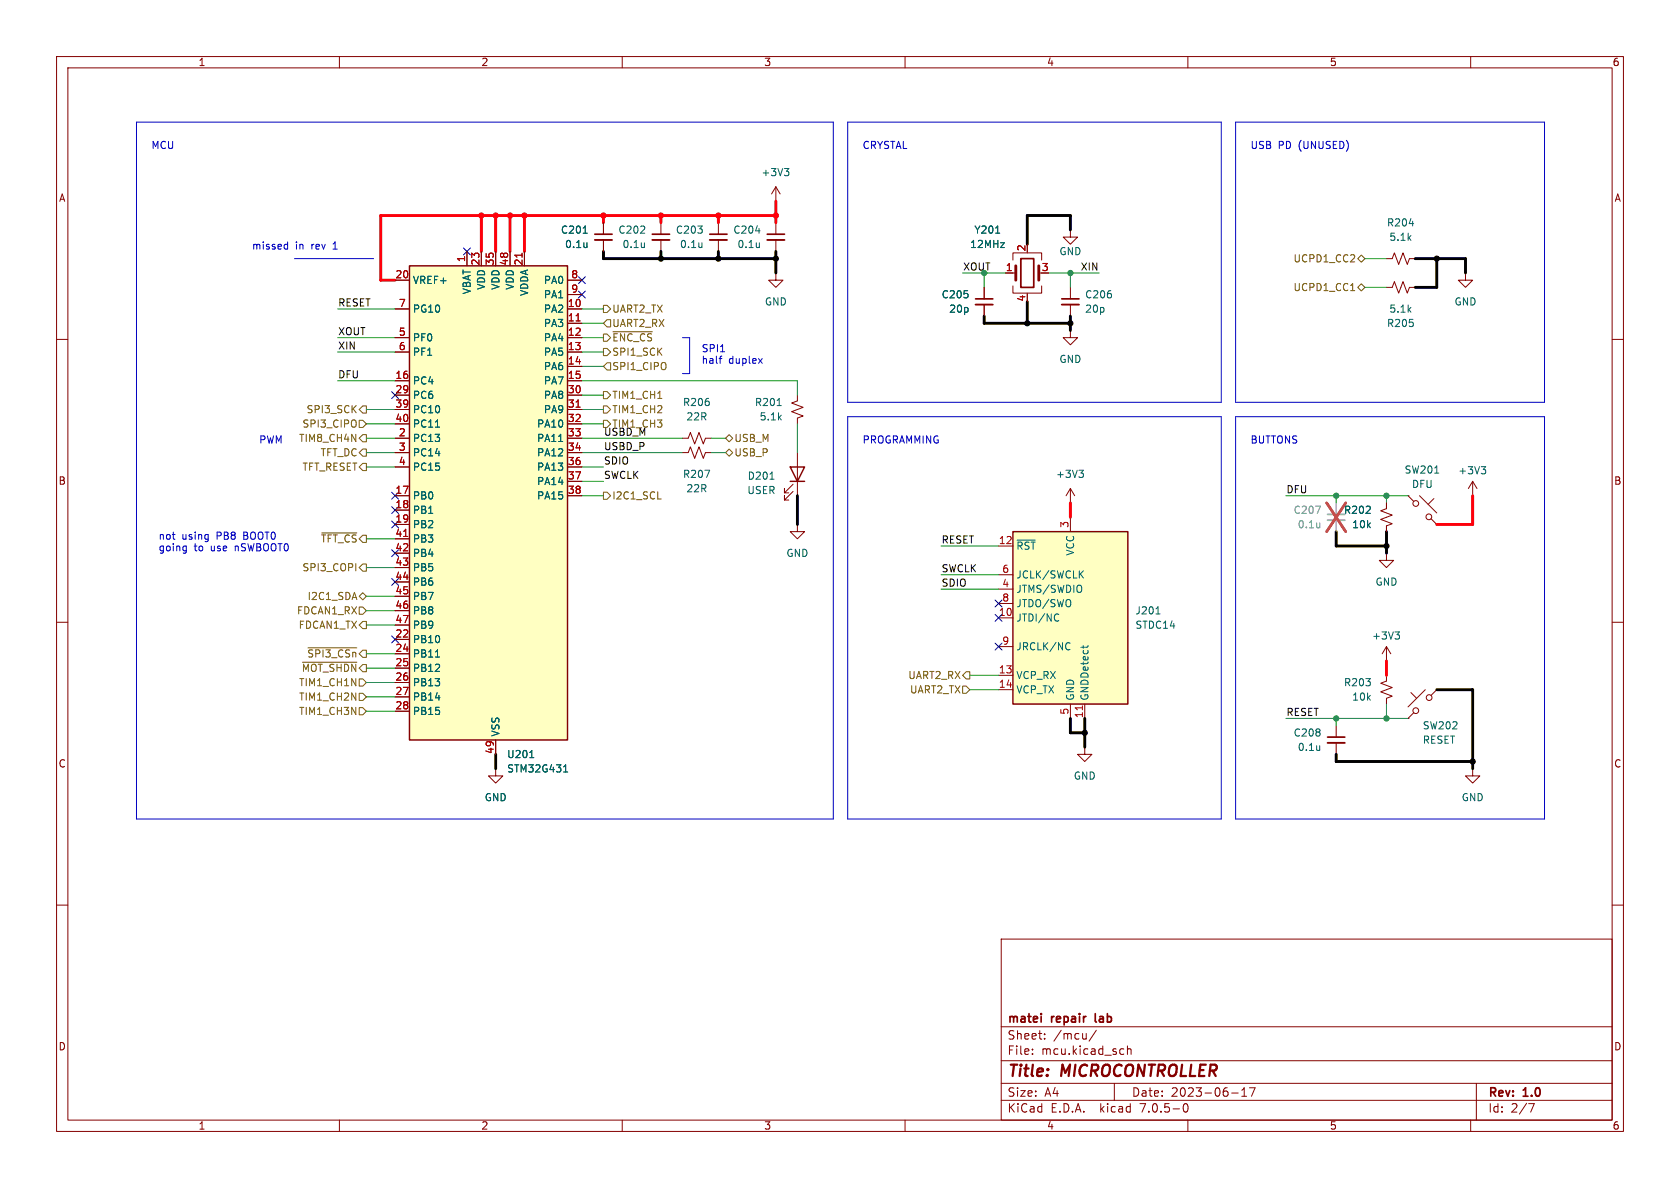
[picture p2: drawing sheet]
<svg xmlns="http://www.w3.org/2000/svg" width="297mm" height="210mm" viewBox="0 0 297 210" stroke-linecap="round" stroke-linejoin="round" font-family="sans-serif">
<g fill="none" stroke="#840000" stroke-width=".18">
<path d="M10 10h277v190h-277zM12 12h273v186h-273zM60 10v2M110 10v2M160 10v2M210 10v2M260 10v2M106.7 39.4v2M116.8 39.4v2M127 39.4v2M137.2 33v2.6M137.2 39.4v2"/>
<path d="M137.2 33l-.8 1.3M137.2 33l.7 1.3M10 60h2M69.8 54.6h2.6M69.8 59.7h2.6M69.8 49.5h2.6M82.5 44.5v2.5M85.1 44.5v2.5M87.6 44.5v2.5M90.2 44.5v2.5M92.7 44.5v2.5M100.3 54.6h2.6"/>
<path d="M100.3 57.2h2.6M100.3 59.7h2.6M100.3 49.5h2.6M100.3 52.1h2.6M106.7 42.4v2.1M116.8 42.4v2.1M127 42.4v2.1M137.2 48.3v1.2h1.2l-1.2 1.3-1.3-1.3h1.3M137.2 42.4v2.1M174 50.8v2M174 53.8v2.1M177.8 48.3h1.8"/>
<path d="M179.1 50.5v1.3h5v-1.3M179.1 46v-1.3h5v1.3M181.6 51.8v.3M189.2 40.6v1.3h1.3l-1.3 1.3-1.2-1.3h1.2M189.2 58.4v1.3h1.3l-1.3 1.3-1.2-1.3h1.2M189.2 50.8v2M189.2 53.8v2.1M245.1 45.7h1l.4-1 .8 2 .7-2 .8 2 .4-1h1M245.1 50.8h1l.4-1 .8 2 .7-2 .8 2 .4-1h1M259.1 48.3v1.2h1.2l-1.2 1.3-1.3-1.3h1.3M285 60h2M69.8 77.5h2.6"/>
<path d="M69.8 62.2h2.6M69.8 67.3h2.6M69.8 69.9h2.6M69.8 72.4h2.6M69.8 74.9h2.6M100.3 77.5h2.6M100.3 62.2h2.6M100.3 64.8h2.6M100.3 67.3h2.6M100.3 69.9h2.6M100.3 72.4h2.6M100.3 74.9h2.6"/>
<path d="M120.6 77.5h1.1l.3-1 .8 2 .8-2 .7 2 .4-1h1M141 69.9v1l-1 .3 2 .8-2 .8 2 .7-1 .4v1M69.8 80h2.6M69.8 87.6h2.6M69.8 90.2h2.6M69.8 92.7h2.6M69.8 82.6h2.6M69.8 95.3h2.6M69.8 97.8h2.6M100.3 80h2.6M100.3 87.6h2.6M100.3 82.6h2.6"/>
<path d="M100.3 85.1h2.6M120.6 80h1.1l.3-1 .8 2 .8-2 .7 2 .4-1h1M140.2 86.9l-1.5 1.5v-.8v.8h.7M140.2 85.6l-1.5 1.5v-.7v.7h.7M141 92.7v1.3h-1.3l1.3 1.3 1.2-1.3h-1.2M141 80v7.6M176.5 96.5h2.6M189.2 86.4v2.5M189.2 91.4v2.6M189.2 86.4l.8 1.2M189.2 86.4l-.7 1.2M245.1 88.9v1l-1 .4 2 .8-2 .7 2 .8-1 .4v1"/>
<path d="M245.1 97.8v1.3h1.3l-1.3 1.2-1.3-1.2h1.3M248.9 87.6l1 1M248.9 87.6h.1M251 87.6l3 3.1M253 91.7l1 1M253.5 88.1l-1 1.1M254 92.7h.1M260.3 85.1l-.7 1.3M260.3 85.1v2.5M260.3 85.1l.8 1.3M10 110h2M69.8 113h2.6"/>
<path d="M69.8 115.6h2.6M69.8 118.1h2.6M69.8 100.3h2.6M69.8 102.9h2.6M69.8 105.4h2.6M69.8 108h2.6M69.8 110.5h2.6M176.5 109.2h2.6M176.5 119.4h2.6M176.5 104.1h2.6M176.5 101.6h2.6M176.5 106.7h2.6"/>
<path d="M176.5 114.3h2.6M245.1 119.4v1l-1 .4 2 .7-2 .8 2 .8-1 .3v1.1M245.1 114.3l-.8 1.3M245.1 114.3v2.5M245.1 114.3l.8 1.3M285 110h2M69.8 120.7h2.6M69.8 123.2h2.6M69.8 125.7h2.6M87.6 135.9v1.3h1.3l-1.3 1.2-1.2-1.2h1.2M87.6 130.8v2.6M176.5 121.9h2.6"/>
<path d="M189.2 124.5v2.5M191.8 132.1v1.3h1.2l-1.2 1.2-1.3-1.2h1.3M191.8 124.5v2.5M236.2 128.3v2M236.2 131.3v2.1M248.9 127h.1M249.4 122.4l1 1M249.9 126l-1 1M252 121.9l-3.1 3.1M254 121.9l-1 1M254 121.9h.1M260.3 135.9v1.3h1.3l-1.3 1.2-1.2-1.2h1.2"/>
<path d="M10 160h2M285 160h2M177 166h108v32h-108zM60 198v2M110 198v2M160 198v2M177 194.5h108M177 191.5h108M177 187.5h108M177 181.5h108M182.5 186.3v.1M182.5 185.5v.1"/>
<path d="M184.7 183.6v.1M184.7 182.8v.1M192 182.7v1M192 183.6h.1M193.8 182.1l-1.3 2M197 191.5v3M198.2 185.4l.5 .1M198.7 186.3l-.5 .1M199.3 185.5l.2-.1 .4 .1 .1 .9M199.3 184.9v1.5M209.3 195.2l.2-.1a.81 .81 0 0 1 .6 .6 .81 .81 0 0 1-.3 .8l-.1 .1a.81 .81 0 0 1-.4-1.4zM210 198v2"/>
<path d="M217.7 193.2h1.2M219.5 193.8h.9M219.5 192.7l.5-.4v1.5M220.9 192.3h1l-.7 1.5M260 198v2M261 191.5v6.5M270.2 195.1h1l-.6 1.5"/>
<circle cx="250.3" cy="89" r=".51"/>
<circle cx="252.6" cy="91.4" r=".51"/>
<circle cx="250.3" cy="125.6" r=".51"/>
<circle cx="252.7" cy="123.3" r=".51"/>
</g>
<path d="M105.2 41.4h3M115.3 41.4h3.1M125.5 41.4h3M135.6 41.4h3.1M172.5 52.8h3M180.5 45.7h2.3v5.1h-2.3zM187.7 52.8h3.1M234.7 130.3h3M184.1 179.2v.1M184.1 179.7v1" fill="none" stroke="#840000" stroke-width=".3"/>
<path d="M105.2 42.4h3M115.3 42.4h3.1M125.5 42.4h3M135.6 42.4h3.1M172.5 53.8h3M187.7 53.8h3.1M234.7 131.3h3" fill="none" stroke="#840000" stroke-width=".33"/>
<path d="M179.6 47v2.5M183.6 47v2.5" fill="none" stroke="#840000" stroke-width=".51"/>
<g fill="none" stroke="#006464" stroke-width=".18">
<path d="M138.7 29.8h.8l-.5 .5M139.2 30.3l.3 .2v.3l-.3 .3M103.1 41.2h.7M176 41.2h.7M77 75.5h.7M137.4 71.7h.7M136.1 84.7h.7M179.8 95.5h3.2M190.7 83.1h.8l-.4 .5M191.3 83.6l.2 .3v.3l-.2 .2M253.6 83.6h.8M261.9 82.5h.7l-.4 .5"/>
<path d="M262.4 83l.2 .2v.3l-.2 .3M77 116.1h.7M186.8 108.5l.4 .2M187.2 109.7l-.4 .1M188.6 113.7l.3-.1 .3 .1M189.2 114.8l-.3 .1-.3-.1M191 101.5l.5 .7M191.5 114.1v.5M191.5 100.9l-.7 .7M192.3 114.1v.3M204.4 108.5h.7M246.6 111.7h.8l-.4 .5"/>
<path d="M247.2 112.2l.2 .2v.3l-.2 .3M93.6 133.9h.8M99.6 136.5h.8M99.9 135.4l.1-.2v1.3"/>
</g>
<g fill="#ffffc2" stroke="#ffffc2" stroke-width=".18">
<path d="M179.1 94h20.3v30.5h-20.3z"/>
<path d="M72.4 47h27.9v83.8h-27.9z"/>
</g>
<path d="M72.4 47h27.9v83.8h-27.9zM139.7 82.6h2.5l-1.2 2.5zM139.7 85.1h2.5M179.1 94h20.3v30.5h-20.3z" fill="none" stroke="#840000" stroke-width=".25"/>
<path d="M92.3 44.8v.7M101.8 56.7h.8M101.8 72h.8M71.4 94.8h.7M191.4 124.8v.7" fill="none" stroke="#a90000" stroke-width=".18"/>
<path d="M234.7 91.9h3" fill="none" stroke="#a1a1a1" stroke-width=".33"/>
<path d="M234.7 90.9h3" fill="none" stroke="#a1a1a1" stroke-width=".3"/>
<path d="M236.2 88.9v2M236.2 91.9v2.1" fill="none" stroke="#a1a1a1" stroke-width=".18"/>
<path d="M234.5 88.9l3.4 5.1M237.9 88.9l-3.4 5.1" fill="none" stroke="#eb3a3d" stroke-width=".46"/>
<g fill="none" stroke="#725600" stroke-width=".18">
<path d="M106.7 59.1h.6l.6 .6-.6 .6h-.6zM106.7 54h.6l.6 .6-.6 .6h-.6zM107.3 56.5h.6v1.3h-.6l-.6-.6zM108.4 58.6h6.9M238.8 51.4h.7M240 45.7l.7-.6 .6 .6-.6 .7zM240 50.8l.7-.6 .6 .6-.6 .6zM63.5 74.3h.6l.7 .6-.7 .7h-.6zM64.1 71.8h.7v1.2h-.7l-.6-.6zM64.1 76.8h.7v1.3h-.7l-.6-.6zM64.1 79.4h.7v1.2h-.7l-.6-.6zM106.7 74.3h.6l.6 .6-.6 .7h-.6z"/>
<path d="M106.7 71.8h.6l.6 .6-.6 .6h-.6zM106.7 69.2h.6l.6 .7-.6 .6h-.6zM106.7 61.6h.6l.6 .6-.6 .7h-.6zM107.3 64.1h.6v1.3h-.6l-.6-.6zM116.3 70.4h.7M128.3 77.5l.6-.7 .6 .7-.6 .6zM56.9 94.2h6.2M64.1 99.7h.7v1.3h-.7l-.6-.7zM64.1 81.9h.7v1.3h-.7l-.6-.6zM106.7 87h.6l.6 .6-.6 .7h-.6zM116.3 88.2h.6M128.3 80l.6-.6 .6 .6-.6 .6z"/>
<path d="M53.5 117.1h9.6M54.4 114.5h8.7M63.5 107.3h.6l.7 .7-.7 .6h-.6zM63.5 105.4l.6-.6 .7 .6-.7 .6zM64.1 109.9h.7v1.2h-.7l-.6-.6zM170.8 118.7h.6v1.3h-.6l-.6-.6zM63.5 122.6h.6l.7 .6-.7 .6h-.6zM63.5 125.1h.6l.7 .6-.7 .7h-.6zM63.5 120h.6l.7 .7-.7 .6h-.6zM170.2 121.3h.6l.6 .6-.6 .7h-.6z"/>
</g>
<g fill="none" stroke="#0000c2" stroke-width=".18">
<path d="M24.1 21.6h123.2v123.2h-123.2zM149.9 21.6h66v49.5h-66zM218.4 21.6h54.6v49.5h-54.6zM50.5 43.2l.3 .1M50.8 42.8v1.2M50.8 44h-.3M52.1 45.7h13.9M120.6 59.7h1.3v6.3h-1.3M127.1 63.4h.5M127.4 62.2h.7M127.5 63h-.1M134.1 63.4l.7 .8"/>
<path d="M134.8 63.4l-.7 .8M149.9 73.7h66v71.1h-66zM218.4 73.7h54.6v71.1h-54.6zM32.6 96.5l.3 .1M32.9 96.5v1.1l-.2 .2M32.9 97.3l-.3 .1M36.7 94.5h.1M36.8 94.5l-.1 1.1M36.8 95.3h-.1"/>
</g>
<path d="M85.1 38.1v6.4M87.6 38.1v6.4M90.2 38.1v6.4M92.7 38.1v6.4M106.7 38.1v1.3M116.8 38.1v1.3M127 38.1v1.3M137.2 35.6v3.8M137.2 38.1h-69.9v11.4h2.5M189.2 88.9v2.5M260.3 87.6v5.1h-6.3M245.1 116.8v2.6" fill="none" stroke="#ff000b" stroke-width=".51"/>
<g fill="none" stroke="#009600" stroke-width=".18">
<path d="M59.7 59.7h10.1M59.7 54.6h10.1M102.9 59.7h3.8M102.9 54.6h3.8M102.9 57.2h3.8M170.2 48.3h7.6M174 48.3v2.5M185.4 48.3h8.9M189.2 48.3v2.5M241.3 50.8h3.8M241.3 45.7h3.8M59.7 67.3h10.1"/>
<path d="M59.7 62.2h10.1M64.8 72.4h5M64.8 74.9h5M64.8 77.5h5M102.9 67.3h38.1v2.6M102.9 72.4h3.8M102.9 74.9h3.8M102.9 77.5h17.7M102.9 69.9h3.8M102.9 62.2h3.8M102.9 64.8h3.8M125.7 77.5h2.6"/>
<path d="M141 74.9v5.1M64.8 80h5M64.8 82.6h5M64.8 95.3h5M102.9 80h17.7M102.9 87.6h3.8M102.9 85.1h3.8M102.9 82.6h3.8M125.7 80h2.6M166.4 96.5h10.1M227.3 87.6h21.6M236.2 87.6v1.3"/>
<path d="M245.1 87.6v1.3M64.8 115.6h5M64.8 100.3h5M64.8 105.4h5M64.8 118.1h5M64.8 110.5h5M64.8 108h5M166.4 104.1h10.1M166.4 101.6h10.1M171.4 119.4h5.1M64.8 123.2h5M64.8 125.7h5"/>
<path d="M64.8 120.7h5M171.4 121.9h5.1M227.3 127h21.6M236.2 127v1.3M245.1 124.5v2.5"/>
</g>
<g fill="none" stroke="#000" stroke-width=".51">
<path d="M106.7 44.5v1.2h30.5M116.8 44.5v1.2M127 44.5v1.2M137.2 44.5v3.8M174 55.9v1.3h15.2M181.6 53.3v3.9M189.2 40.6v-2.5h-7.6v5.1M189.2 55.9v2.5M250.2 45.7h8.9v2.6M254 45.7v5.1h-3.8M141 87.6v5.1M236.2 94v2.5h8.9"/>
<path d="M245.1 94v3.8M87.6 133.4v2.5M189.2 127v2.5h2.6M191.8 127v5.1M236.2 133.4v1.2h24.1M254 121.9h6.3v14"/>
</g>
<g fill="none" stroke="#000084" stroke-width=".18">
<path d="M81.9 43.8l1.3 1.3M83.2 43.8l-1.3 1.3M102.3 48.9l1.2 1.2M102.3 51.5l1.2 1.2M103.5 48.9l-1.2 1.2M103.5 51.5l-1.2 1.2M69.2 69.2l1.3 1.3M70.5 69.2l-1.3 1.3M69.2 92.1l1.3 1.2M69.2 97.2l1.3 1.2M69.2 89.6l1.3 1.2M69.2 87l1.3 1.2"/>
<path d="M70.5 92.1l-1.3 1.2M70.5 97.2l-1.3 1.2M70.5 89.6l-1.3 1.2M70.5 87l-1.3 1.2M69.2 112.4l1.3 1.2M69.2 102.3l1.3 1.2M70.5 112.4l-1.3 1.2M70.5 102.3l-1.3 1.2M175.9 106.1l1.2 1.2M175.9 113.7l1.2 1.2M175.9 108.6l1.2 1.2M177.1 106.1l-1.2 1.2"/>
<path d="M177.1 113.7l-1.2 1.2M177.1 108.6l-1.2 1.2"/>
</g>
<g fill="#ff000b" stroke="#ff000b" stroke-width=".18">
<circle cx="106.7" cy="38.1" r=".46"/>
<circle cx="116.8" cy="38.1" r=".46"/>
<circle cx="85.1" cy="38.1" r=".46"/>
<circle cx="90.2" cy="38.1" r=".46"/>
<circle cx="87.6" cy="38.1" r=".46"/>
<circle cx="92.7" cy="38.1" r=".46"/>
<circle cx="127" cy="38.1" r=".46"/>
<circle cx="137.2" cy="38.1" r=".46"/>
</g>
<g fill="#000" stroke="#000" stroke-width=".18">
<circle cx="116.8" cy="45.7" r=".46"/>
<circle cx="127" cy="45.7" r=".46"/>
<circle cx="137.2" cy="45.7" r=".46"/>
<circle cx="181.6" cy="57.2" r=".46"/>
<circle cx="189.2" cy="57.2" r=".46"/>
<circle cx="254" cy="45.7" r=".46"/>
<circle cx="245.1" cy="96.5" r=".46"/>
<circle cx="191.8" cy="129.5" r=".46"/>
<circle cx="260.3" cy="134.6" r=".46"/>
</g>
<g fill="#009600" stroke="#009600" stroke-width=".18">
<circle cx="236.2" cy="87.6" r=".46"/>
<circle cx="174" cy="48.3" r=".46"/>
<circle cx="189.2" cy="48.3" r=".46"/>
<circle cx="245.1" cy="127" r=".46"/>
<circle cx="245.1" cy="87.6" r=".46"/>
<circle cx="236.2" cy="127" r=".46"/>
</g>
<g font-size="2.8" fill="#840000">
<text x="178" y="190.8">Title:</text>
<text x="187.5" y="190.8">MICROCONTROLLER</text>
</g>
<g font-size="2.1" fill="#840000">
<text x="178" y="183.9">Sheet:</text>
<text x="178" y="181.1">matei</text>
<text x="185.8" y="181.1">repair</text>
<text x="186.2" y="183.9">/mcu/</text>
<text x="194" y="181.1">lab</text>
<text x="178" y="186.6">File:</text>
<text x="184" y="186.6">mcu.kicad_sch</text>
<text x="178" y="196.8">KiCad</text>
<text x="178" y="194">Size:</text>
<text x="184.6" y="194">A4</text>
<text x="185.7" y="196.8">E.D.A.</text>
<text x="194.4" y="196.8">kicad</text>
<text x="200" y="194">Date:</text>
<text x="201.5" y="196.8">7.0.5-0</text>
<text x="206.9" y="194">2023-06-17</text>
<text x="263" y="194.2">Rev:</text>
<text x="263" y="196.8">Id:</text>
<text x="267" y="196.8">2/7</text>
<text x="269.2" y="194.2">1.0</text>
</g>
<g font-size="1.8" fill="#840000">
<text x="35" y="11.8">1</text>
<text x="85" y="11.8">2</text>
<text x="135" y="11.8">3</text>
<text x="185" y="11.8">4</text>
<text x="235" y="11.8">5</text>
<text x="285" y="11.8">6</text>
<text x="10.4" y="35.8">A</text>
<text x="285.4" y="35.8">A</text>
<text x="10.3" y="85.8">B</text>
<text x="285.3" y="85.8">B</text>
<text x="10.3" y="135.8">C</text>
<text x="285.3" y="135.8">C</text>
<text x="10.3" y="185.8">D</text>
<text x="285.3" y="185.8">D</text>
<text x="35" y="199.8">1</text>
<text x="85" y="199.8">2</text>
<text x="135" y="199.8">3</text>
<text x="185" y="199.8">4</text>
<text x="235" y="199.8">5</text>
<text x="285" y="199.8">6</text>
</g>
<g font-size="1.8" fill="#0000c2">
<text x="26.7" y="26.4">MCU</text>
<text x="152.4" y="26.4">CRYSTAL</text>
<text x="221" y="26.4">USB</text>
<text x="225.9" y="26.4">PD (UNUSED)</text>
<text x="44.4" y="44.2">missed</text>
<text x="52.1" y="44.2">in</text>
<text x="55" y="44.2">rev</text>
<text x="58.9" y="44.2">1</text>
<text x="124" y="62.3">SPI1</text>
<text x="124" y="64.4">half</text>
<text x="128.7" y="64.4">duplex</text>
<text x="45.7" y="78.5">PWM</text>
<text x="152.4" y="78.5">PROGRAMMING</text>
<text x="221" y="78.5">BUTTONS</text>
<text x="27.9" y="95.5">not</text>
<text x="32.1" y="95.5">using</text>
<text x="38.2" y="95.5">PB8</text>
<text x="43.1" y="95.5">BOOT0</text>
<text x="27.9" y="97.5">going</text>
<text x="34.2" y="97.5">to</text>
<text x="37.2" y="97.5">use</text>
<text x="41.6" y="97.5">nSWBOOT0</text>
</g>
<g font-size="1.8" fill="#006464">
<text x="134.6" y="31.3">+3V3</text>
<text x="99.1" y="41.5">C201</text>
<text x="109.3" y="41.5">C202</text>
<text x="119.4" y="41.5">C203</text>
<text x="129.6" y="41.5">C204</text>
<text x="172.2" y="41.5">Y201</text>
<text x="245.1" y="40.2">R204</text>
<text x="99.8" y="44">0.1u</text>
<text x="110" y="44">0.1u</text>
<text x="120.2" y="44">0.1u</text>
<text x="130.3" y="44">0.1u</text>
<text x="171.4" y="44">12MHz</text>
<text x="187.2" y="45.3">GND</text>
<text x="245.6" y="42.7">5.1k</text>
<text x="72.9" y="50.4">VREF+</text>
<text x="83.4" y="52" transform="rotate(-90 83.4 52)">VBAT</text>
<text x="85.9" y="51.3" transform="rotate(-90 85.9 51.3)">VDD</text>
<text x="88.5" y="51.3" transform="rotate(-90 88.5 51.3)">VDD</text>
<text x="91" y="51.3" transform="rotate(-90 91 51.3)">VDD</text>
<text x="93.5" y="52.3" transform="rotate(-90 93.5 52.3)">VDDA</text>
<text x="96.1" y="50.4">PA0</text>
<text x="96.1" y="52.9">PA1</text>
<text x="166.4" y="52.9">C205</text>
<text x="191.8" y="52.9">C206</text>
<text x="72.9" y="55.4">PG10</text>
<text x="96.1" y="55.4">PA2</text>
<text x="96.1" y="58">PA3</text>
<text x="135.2" y="54.2">GND</text>
<text x="167.7" y="55.4">20p</text>
<text x="191.8" y="55.4">20p</text>
<text x="245.1" y="58">R205</text>
<text x="245.6" y="55.4">5.1k</text>
<text x="257.1" y="54.2">GND</text>
<text x="72.9" y="60.5">PF0</text>
<text x="72.9" y="63.1">PF1</text>
<text x="96.1" y="60.5">PA4</text>
<text x="96.1" y="63.1">PA5</text>
<text x="96.1" y="65.6">PA6</text>
<text x="187.2" y="64.3">GND</text>
<text x="72.9" y="68.1">PC4</text>
<text x="72.9" y="70.7">PC6</text>
<text x="96.1" y="68.1">PA7</text>
<text x="96.1" y="70.7">PA8</text>
<text x="120.7" y="71.9">R206</text>
<text x="133.4" y="71.9">R201</text>
<text x="72.9" y="73.2">PC10</text>
<text x="72.9" y="75.8">PC11</text>
<text x="94.9" y="75.8">PA10</text>
<text x="96.1" y="73.2">PA9</text>
<text x="121.3" y="74.5">22R</text>
<text x="134.2" y="74.5">5.1k</text>
<text x="72.9" y="78.3">PC13</text>
<text x="72.9" y="80.8">PC14</text>
<text x="72.9" y="83.4">PC15</text>
<text x="94.9" y="78.3">PA11</text>
<text x="94.9" y="80.8">PA12</text>
<text x="94.9" y="83.4">PA13</text>
<text x="248.3" y="83.9">SW201</text>
<text x="72.9" y="88.5">PB0</text>
<text x="94.9" y="85.9">PA14</text>
<text x="94.9" y="88.5">PA15</text>
<text x="120.7" y="84.6">R207</text>
<text x="121.3" y="87.2">22R</text>
<text x="132.1" y="87.5">USER</text>
<text x="132.1" y="85">D201</text>
<text x="186.6" y="84.6">+3V3</text>
<text x="249.6" y="86.4">DFU</text>
<text x="257.7" y="84">+3V3</text>
<text x="72.9" y="91">PB1</text>
<text x="72.9" y="93.5">PB2</text>
<text x="237.5" y="91">R202</text>
<text x="239" y="93.5">10k</text>
<text x="72.9" y="96.1">PB3</text>
<text x="72.9" y="98.6">PB4</text>
<text x="72.9" y="101.2">PB5</text>
<text x="139" y="98.6">GND</text>
<text x="179.6" y="97.3">~{RST}</text>
<text x="190.1" y="98.2" transform="rotate(-90 190.1 98.2)">VCC</text>
<text x="72.9" y="103.7">PB6</text>
<text x="72.9" y="106.2">PB7</text>
<text x="179.6" y="105">JTMS/SWDIO</text>
<text x="179.6" y="102.4">JCLK/SWCLK</text>
<text x="179.6" y="107.5">JTDO/SWO</text>
<text x="243.1" y="103.7">GND</text>
<text x="72.9" y="113.9">PB10</text>
<text x="72.9" y="108.8">PB8</text>
<text x="72.9" y="111.3">PB9</text>
<text x="179.6" y="110">JTDI/NC</text>
<text x="200.7" y="108.8">J201</text>
<text x="200.7" y="111.3">STDC14</text>
<text x="242.5" y="113.2">+3V3</text>
<text x="72.9" y="116.4">PB11</text>
<text x="72.9" y="118.9">PB12</text>
<text x="179.6" y="115.1">JRCLK/NC</text>
<text x="72.9" y="121.5">PB13</text>
<text x="72.9" y="124">PB14</text>
<text x="179.6" y="120.2">VCP_RX</text>
<text x="179.6" y="122.7">VCP_TX</text>
<text x="190.1" y="124" transform="rotate(-90 190.1 124)">GND</text>
<text x="192.6" y="124" transform="rotate(-90 192.6 124)">GNDDetect</text>
<text x="237.5" y="121.5">R203</text>
<text x="239" y="124">10k</text>
<text x="72.9" y="126.6">PB15</text>
<text x="88.5" y="130.3" transform="rotate(-90 88.5 130.3)">VSS</text>
<text x="228.6" y="130.4">C208</text>
<text x="251.5" y="129.1">SW202</text>
<text x="251.5" y="131.6">RESET</text>
<text x="89.6" y="134.2">U201</text>
<text x="89.6" y="136.7">STM32G431</text>
<text x="189.8" y="138">GND</text>
<text x="229.4" y="132.9">0.1u</text>
<text x="85.6" y="141.8">GND</text>
<text x="258.4" y="141.8">GND</text>
</g>
<g font-size="1.8" fill="#a90000">
<text x="82.3" y="46.4" transform="rotate(-90 82.3 46.4)">1</text>
<text x="84.8" y="47" transform="rotate(-90 84.8 47)">23</text>
<text x="87.4" y="47" transform="rotate(-90 87.4 47)">35</text>
<text x="89.9" y="47" transform="rotate(-90 89.9 47)">48</text>
<text x="92.5" y="47" transform="rotate(-90 92.5 47)">21</text>
<text x="181.4" y="44.5" transform="rotate(-90 181.4 44.5)">2</text>
<text x="69.8" y="49.3">20</text>
<text x="100.9" y="49.3">8</text>
<text x="100.9" y="51.8">9</text>
<text x="177.8" y="48">1</text>
<text x="181.4" y="53.4" transform="rotate(-90 181.4 53.4)">4</text>
<text x="184.1" y="48">3</text>
<text x="70.5" y="59.4">5</text>
<text x="70.5" y="54.4">7</text>
<text x="100.3" y="54.4">10</text>
<text x="100.3" y="56.9">11</text>
<text x="100.3" y="59.4">12</text>
<text x="70.5" y="62">6</text>
<text x="100.3" y="62">13</text>
<text x="100.3" y="64.5">14</text>
<text x="69.8" y="67.1">16</text>
<text x="69.8" y="69.6">29</text>
<text x="100.3" y="67.1">15</text>
<text x="100.3" y="69.6">30</text>
<text x="69.8" y="72.1">39</text>
<text x="69.8" y="74.7">40</text>
<text x="70.5" y="77.2">2</text>
<text x="100.3" y="72.1">31</text>
<text x="100.3" y="74.7">32</text>
<text x="100.3" y="77.2">33</text>
<text x="70.5" y="79.8">3</text>
<text x="70.5" y="82.3">4</text>
<text x="100.3" y="79.8">34</text>
<text x="100.3" y="82.3">36</text>
<text x="69.8" y="87.4">17</text>
<text x="69.8" y="89.9">18</text>
<text x="100.3" y="84.8">37</text>
<text x="100.3" y="87.4">38</text>
<text x="69.8" y="92.5">19</text>
<text x="69.8" y="95">41</text>
<text x="189" y="93.4" transform="rotate(-90 189 93.4)">3</text>
<text x="69.8" y="97.5">42</text>
<text x="69.8" y="100.1">43</text>
<text x="176.5" y="96.3">12</text>
<text x="177.1" y="101.3">6</text>
<text x="69.8" y="102.6">44</text>
<text x="69.8" y="105.2">45</text>
<text x="69.8" y="107.7">46</text>
<text x="177.1" y="103.9">4</text>
<text x="177.1" y="106.4">8</text>
<text x="69.8" y="112.8">22</text>
<text x="69.8" y="110.2">47</text>
<text x="176.5" y="109">10</text>
<text x="69.8" y="115.3">24</text>
<text x="69.8" y="117.9">25</text>
<text x="176.5" y="119.1">13</text>
<text x="177.1" y="114">9</text>
<text x="69.8" y="120.4">26</text>
<text x="69.8" y="122.9">27</text>
<text x="69.8" y="125.5">28</text>
<text x="176.5" y="121.7">14</text>
<text x="189" y="126.4" transform="rotate(-90 189 126.4)">5</text>
<text x="191.5" y="127" transform="rotate(-90 191.5 127)">11</text>
<text x="87.4" y="133.4" transform="rotate(-90 87.4 133.4)">49</text>
</g>
<g font-size="1.8" fill="#0f0f0f">
<text x="170.2" y="47.9">XOUT</text>
<text x="191" y="47.9">XIN</text>
<text x="59.7" y="59.3">XOUT</text>
<text x="59.7" y="54.3">RESET</text>
<text x="59.7" y="61.9">XIN</text>
<text x="59.7" y="67">DFU</text>
<text x="106.7" y="77.1">USBD_M</text>
<text x="106.7" y="79.7">USBD_P</text>
<text x="106.7" y="82.2">SDIO</text>
<text x="106.7" y="84.7">SWCLK</text>
<text x="227.3" y="87.3">DFU</text>
<text x="166.4" y="101.3">SWCLK</text>
<text x="166.4" y="96.2">RESET</text>
<text x="166.4" y="103.8">SDIO</text>
<text x="227.3" y="126.7">RESET</text>
</g>
<g font-size="1.8" fill="#725600">
<text x="228.6" y="46.5">UCPD1_CC2</text>
<text x="228.6" y="51.6">UCPD1_CC1</text>
<text x="108.1" y="58">UART2_RX</text>
<text x="108.1" y="55.4">UART2_TX</text>
<text x="108.1" y="65.6">SPI1_CIPO</text>
<text x="108.1" y="63.1">SPI1_SCK</text>
<text x="108.1" y="60.5">~{ENC_CS}</text>
<text x="108.1" y="70.7">TIM1_CH1</text>
<text x="53.4" y="75.8">SPI3_CIPO</text>
<text x="54.2" y="73.2">SPI3_SCK</text>
<text x="108.1" y="75.8">TIM1_CH3</text>
<text x="108.1" y="73.2">TIM1_CH2</text>
<text x="52.8" y="78.3">TIM8_CH4N</text>
<text x="53.4" y="83.4">TFT_RESET</text>
<text x="56.7" y="80.8">TFT_DC</text>
<text x="129.7" y="78.3">USB_M</text>
<text x="129.7" y="80.8">USB_P</text>
<text x="108.1" y="88.5">I2C1_SCL</text>
<text x="53.4" y="101.2">SPI3_COPI</text>
<text x="56.7" y="96.1">~{TFT_CS}</text>
<text x="54.4" y="106.2">I2C1_SDA</text>
<text x="52.5" y="108.8">FDCAN1_RX</text>
<text x="52.8" y="111.3">FDCAN1_TX</text>
<text x="53.3" y="118.9">~{MOT_SHDN}</text>
<text x="54.3" y="116.4">~{SPI3_CSn}</text>
<text x="52.8" y="124">TIM1_CH2N</text>
<text x="52.8" y="121.5">TIM1_CH1N</text>
<text x="160.5" y="120.2">UART2_RX</text>
<text x="160.9" y="122.7">UART2_TX</text>
<text x="52.8" y="126.6">TIM1_CH3N</text>
</g>
<g font-size="1.8" fill="#989898">
<text x="228.6" y="91">C207</text>
<text x="229.4" y="93.5">0.1u</text>
</g>
</svg>
